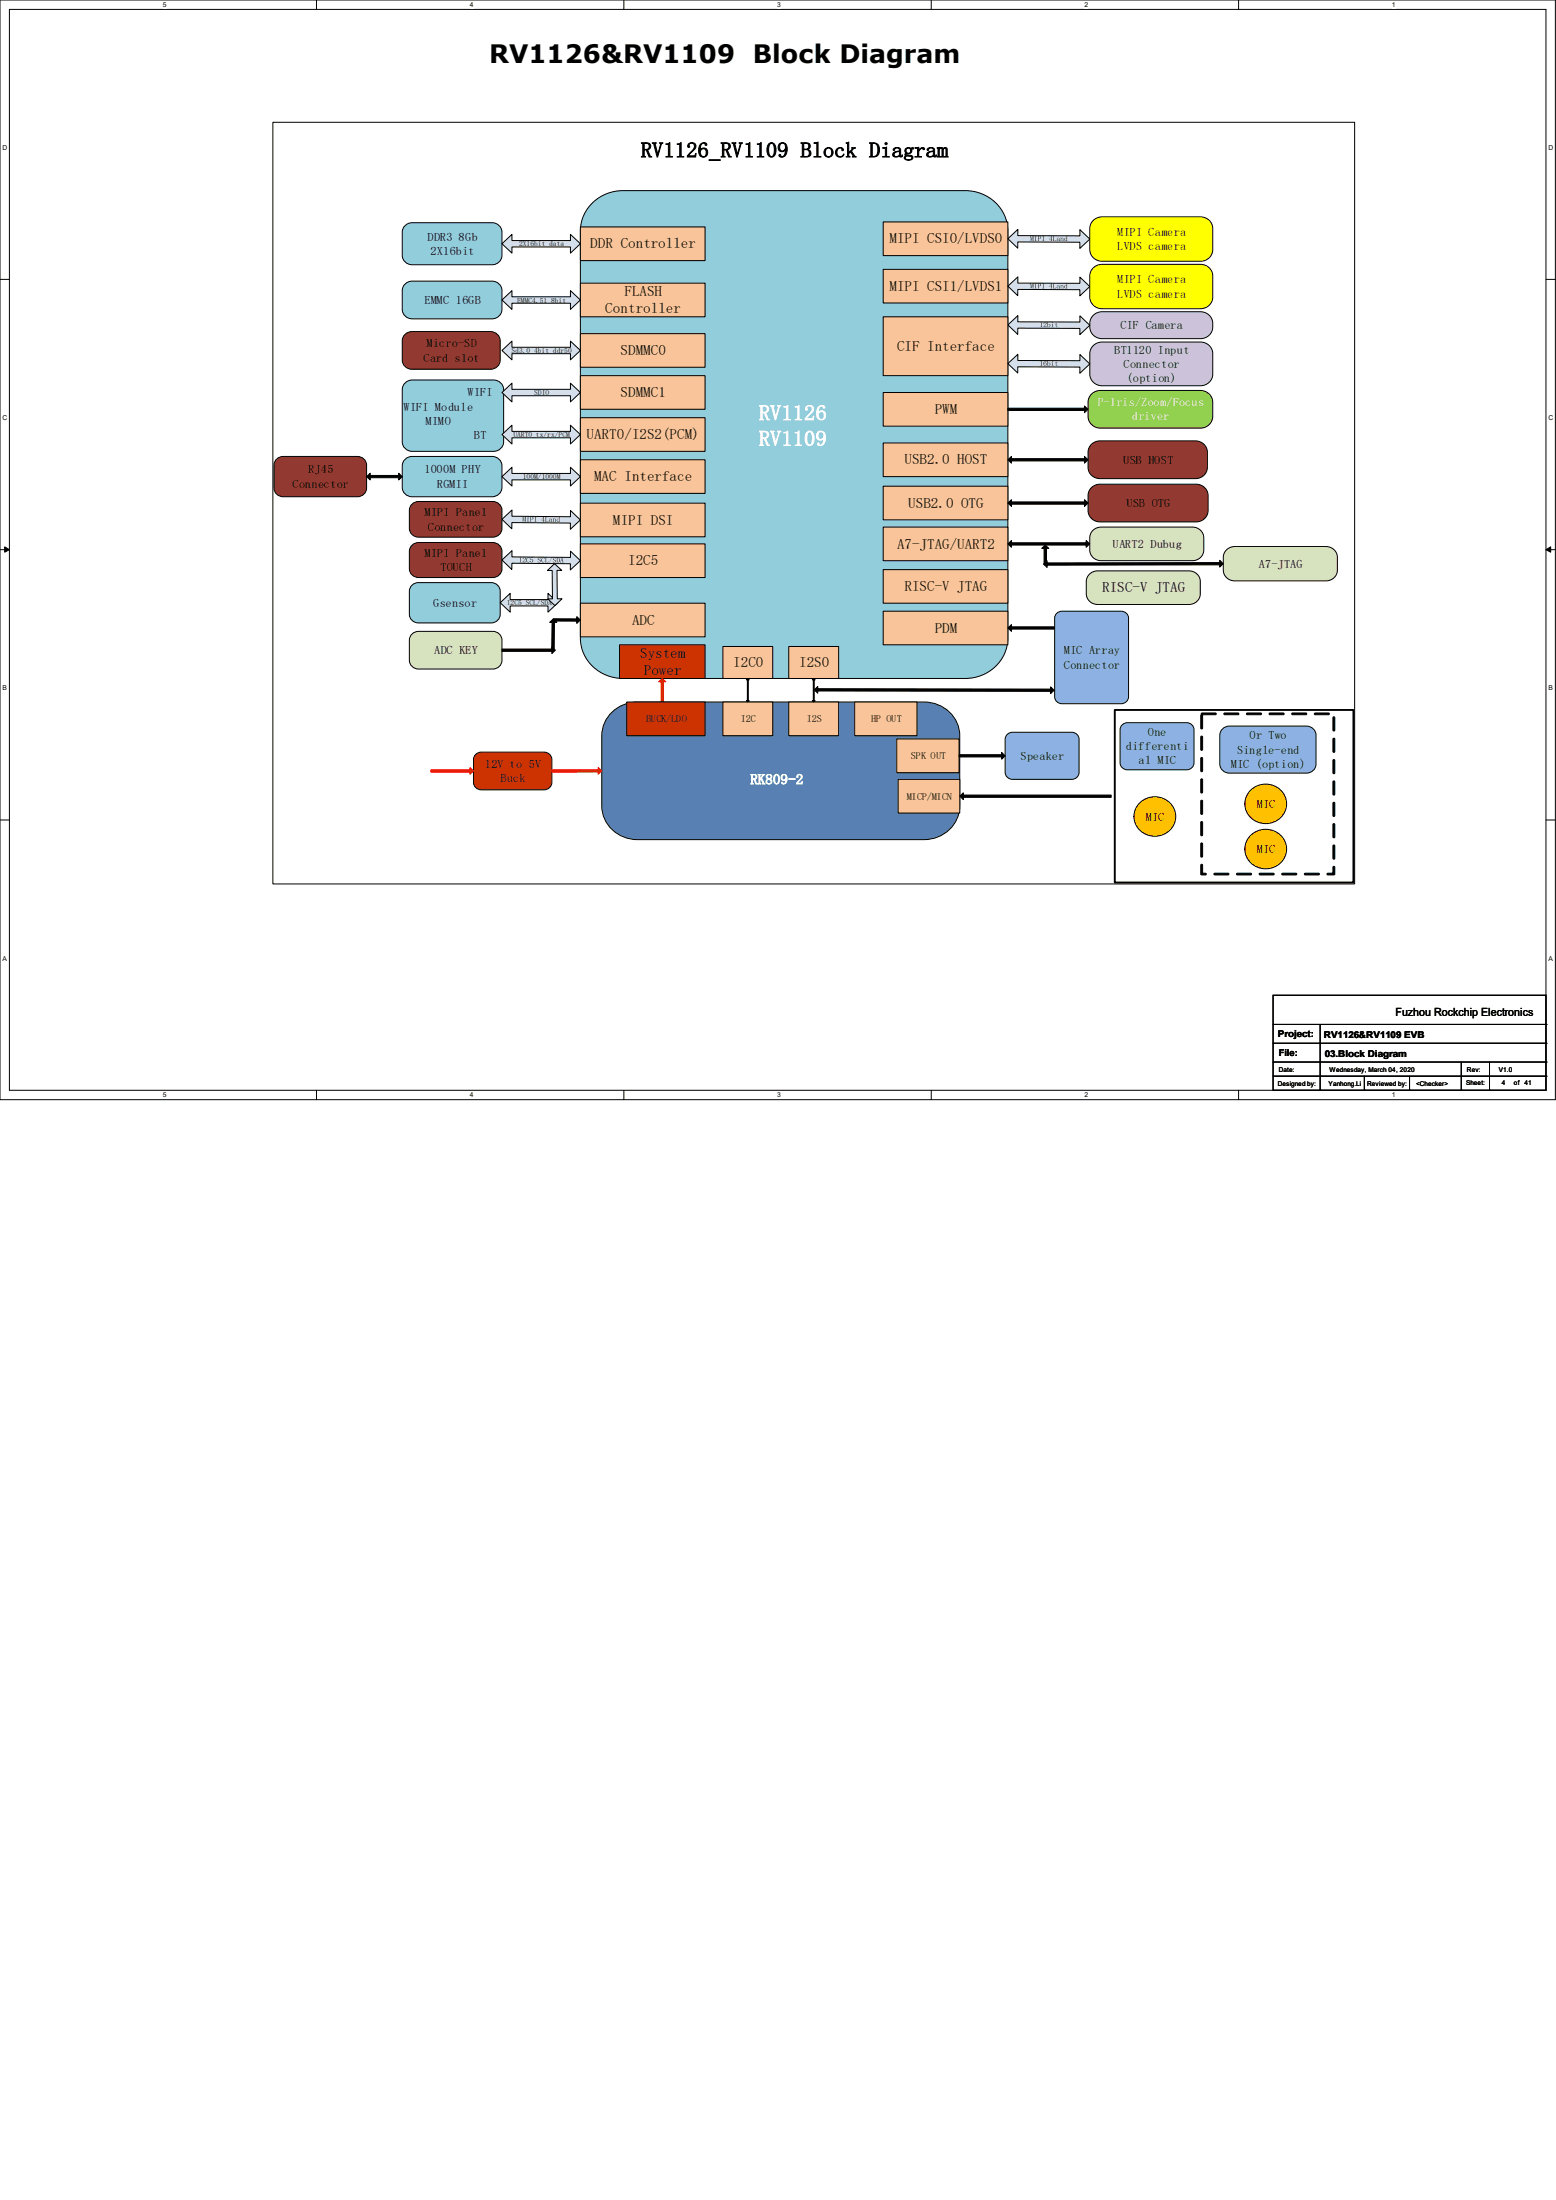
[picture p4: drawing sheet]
<svg xmlns="http://www.w3.org/2000/svg" width="210mm" height="297mm" viewBox="0 0 210 297" stroke-linecap="round" stroke-linejoin="round" font-family="sans-serif">
<path d="M0 0h209.9v148.5h-209.9zM1.3 1.3h207.4v145.9h-207.4z" fill="none" stroke="#000" stroke-width=".13"/>
<g fill="#fff">
<path d="M22 .1h.5v1h-.5z"/>
<path d="M22 147.3h.5v1h-.5z"/>
</g>
<path d="M42.7 0v1.3M42.7 147.2v1.3" fill="none" stroke="#000" stroke-width=".13"/>
<g fill="#fff">
<path d="M63.4 .1h.5v1h-.5z"/>
<path d="M63.4 147.3h.5v1h-.5z"/>
</g>
<path d="M84.2 0v1.3M84.2 147.2v1.3" fill="none" stroke="#000" stroke-width=".13"/>
<g fill="#fff">
<path d="M104.9 .1h.5v1h-.5z"/>
<path d="M104.9 147.3h.5v1h-.5z"/>
</g>
<path d="M125.7 0v1.3M125.7 147.2v1.3" fill="none" stroke="#000" stroke-width=".13"/>
<g fill="#fff">
<path d="M146.4 .1h.5v1h-.5z"/>
<path d="M146.4 147.3h.5v1h-.5z"/>
</g>
<path d="M167.2 0v1.3M167.2 147.2v1.3" fill="none" stroke="#000" stroke-width=".13"/>
<g fill="#fff">
<path d="M187.9 .1h.5v1h-.5z"/>
<path d="M187.9 147.3h.5v1h-.5z"/>
<path d="M.3 19.5h.7v1h-.7z"/>
<path d="M209 19.5h.6v1h-.6z"/>
<path d="M.3 55.9h.7v1h-.7z"/>
<path d="M209 55.9h.6v1h-.6z"/>
</g>
<path d="M0 37.7h1.3M208.7 37.7h1.2" fill="none" stroke="#000" stroke-width=".13"/>
<g fill="#fff">
<path d="M.3 92.4h.6v1h-.6z"/>
<path d="M209 92.4h.6v1h-.6z"/>
</g>
<path d="M0 74.2h1.3M208.7 74.2h1.2" fill="none" stroke="#000" stroke-width=".13"/>
<path d="M.6 73.8l.7 .4-.7 .3zM208.7 74.2l.6-.4v.7z" fill="#000" stroke="#000" stroke-width=".13"/>
<g fill="#fff">
<path d="M.3 128.9h.6v1h-.6z"/>
<path d="M209 128.9h.5v1h-.5z"/>
</g>
<path d="M0 110.7h1.3M208.7 110.7h1.2" fill="none" stroke="#000" stroke-width=".13"/>
<path d="M36.9 16.6h145.9v102.7h-145.9z" fill="#fff"/>
<path d="M36.8 16.5h146v102.8h-146z" fill="none" stroke="#000" stroke-width=".13"/>
<path d="M80 27.3a5.9 5.9 0 0 1 4.1-1.6h46.2a5.6 5.6 0 0 1 5.7 5.5v54.9a5.6 5.6 0 0 1-5.7 5.5h-46.2a5.6 5.6 0 0 1-5.8-5.5v-54.9a5.3 5.3 0 0 1 1.7-3.9z" fill-rule="evenodd" fill="#92cddc"/>
<path d="M80 27.3a5.9 5.9 0 0 1 4.1-1.6h46.2a5.6 5.6 0 0 1 5.7 5.5v54.9a5.6 5.6 0 0 1-5.7 5.5h-46.2a5.6 5.6 0 0 1-5.8-5.5v-54.9a5.3 5.3 0 0 1 1.7-3.9z" fill="none" stroke="#000" stroke-width=".13"/>
<path d="M78.3 30.6h16.9v4.6h-16.9z" fill-rule="evenodd" fill="#f9c499"/>
<path d="M78.3 30.6h16.9v4.6h-16.9z" fill="none" stroke="#000" stroke-width=".13"/>
<path d="M78.3 38.2h16.9v4.6h-16.9z" fill-rule="evenodd" fill="#f9c499"/>
<path d="M78.3 38.2h16.9v4.6h-16.9z" fill="none" stroke="#000" stroke-width=".13"/>
<path d="M78.3 45h16.9v4.6h-16.9z" fill-rule="evenodd" fill="#f9c499"/>
<path d="M78.3 45h16.9v4.6h-16.9z" fill="none" stroke="#000" stroke-width=".13"/>
<path d="M54.5 45.3l.7-.5h.4h10.6a1.29 1.29 0 0 1 1.3 1.2v2.6a1.28 1.28 0 0 1-1.3 1.3h-10.6a1.29 1.29 0 0 1-1.3-1.3v-2.6z" fill-rule="evenodd" fill="#923931"/>
<path d="M54.5 45.3l.7-.5h.4h10.6a1.29 1.29 0 0 1 1.3 1.2v2.6a1.28 1.28 0 0 1-1.3 1.3h-10.6a1.29 1.29 0 0 1-1.3-1.3v-2.6z" fill="none" stroke="#000" stroke-width=".13"/>
<path d="M78.3 50.7h16.9v4.6h-16.9z" fill-rule="evenodd" fill="#f9c499"/>
<path d="M78.3 50.7h16.9v4.6h-16.9z" fill="none" stroke="#000" stroke-width=".13"/>
<path d="M54.6 51.8l.6-.4 .5-.1h10.9a1.34 1.34 0 0 1 1.4 1.3v7a1.32 1.32 0 0 1-1.4 1.3h-10.9a1.34 1.34 0 0 1-1.4-1.3v-7z" fill-rule="evenodd" fill="#92cddc"/>
<path d="M54.6 51.8l.6-.4 .5-.1h10.9a1.34 1.34 0 0 1 1.4 1.3v7a1.32 1.32 0 0 1-1.4 1.3h-10.9a1.34 1.34 0 0 1-1.4-1.3v-7z" fill="none" stroke="#000" stroke-width=".13"/>
<path d="M147.2 60.1l.3-.3 .5-.2 .5-.1h12.8a1.58 1.58 0 0 1 1.7 1.5v2.1a1.55 1.55 0 0 1-1.7 1.5h-12.8a1.58 1.58 0 0 1-1.6-1.5v-2.1v-.4z" fill-rule="evenodd" fill="#923931"/>
<path d="M147.2 60.1l.3-.3 .5-.2 .5-.1h12.8a1.58 1.58 0 0 1 1.7 1.5v2.1a1.55 1.55 0 0 1-1.7 1.5h-12.8a1.58 1.58 0 0 1-1.6-1.5v-2.1v-.4z" fill="none" stroke="#000" stroke-width=".13"/>
<path d="M83.6 87.1h11.6v4.5h-11.6z" fill-rule="evenodd" fill="#c30"/>
<path d="M83.6 87.1h11.6v4.5h-11.6z" fill="none" stroke="#000" stroke-width=".13"/>
<path d="M64.1 102l.5-.4 .4-.1h8.4a1.04 1.04 0 0 1 1.1 1v3.1a1.03 1.03 0 0 1-1.1 1h-8.4a1.04 1.04 0 0 1-1.1-1v-3.1z" fill-rule="evenodd" fill="#c30"/>
<path d="M64.1 102l.5-.4 .4-.1h8.4a1.04 1.04 0 0 1 1.1 1v3.1a1.03 1.03 0 0 1-1.1 1h-8.4a1.04 1.04 0 0 1-1.1-1v-3.1z" fill="none" stroke="#000" stroke-width=".13"/>
<path d="M58.2 103.9h5.2v-.3l.5 .5-.5 .4v-.3h-5.2z" fill-rule="evenodd" fill="#c30"/>
<path d="M58.2 103.9h5.2v-.3l.5 .5-.5 .4v-.3h-5.2z" fill="none" stroke="#f00" stroke-width=".13"/>
<path d="M88.9 92l.5-.4 .5 .4h-.3v2.8h-.4v-2.8z" fill-rule="evenodd" fill="#c30"/>
<path d="M88.9 92l.5-.4 .5 .4h-.3v2.8h-.4v-2.8z" fill="none" stroke="#f00" stroke-width=".13"/>
<path d="M82.4 96.4a4.9 4.9 0 0 1 3.6-1.6h38.7a4.7 4.7 0 0 1 4.8 4.5v9.5a4.7 4.7 0 0 1-4.8 4.6h-38.7a4.7 4.7 0 0 1-4.8-4.6v-9.5a4.4 4.4 0 0 1 1.2-2.9z" fill-rule="evenodd" fill="#5880b3"/>
<path d="M82.4 96.4a4.9 4.9 0 0 1 3.6-1.6h38.7a4.7 4.7 0 0 1 4.8 4.5v9.5a4.7 4.7 0 0 1-4.8 4.6h-38.7a4.7 4.7 0 0 1-4.8-4.6v-9.5a4.4 4.4 0 0 1 1.2-2.9z" fill="none" stroke="#000" stroke-width=".13"/>
<path d="M106.5 87.3h6.7v4.3h-6.7z" fill-rule="evenodd" fill="#f9c499"/>
<path d="M106.5 87.3h6.7v4.3h-6.7z" fill="none" stroke="#000" stroke-width=".13"/>
<path d="M97.6 87.3h6.7v4.3h-6.7z" fill-rule="evenodd" fill="#f9c499"/>
<path d="M97.6 87.3h6.7v4.3h-6.7z" fill="none" stroke="#000" stroke-width=".13"/>
<path d="M97.6 94.8h6.7v4.5h-6.7z" fill-rule="evenodd" fill="#f9c499"/>
<path d="M97.6 94.8h6.7v4.5h-6.7z" fill="none" stroke="#000" stroke-width=".13"/>
<path d="M84.6 94.8h10.6v4.5h-10.6z" fill-rule="evenodd" fill="#c30"/>
<path d="M84.6 94.8h10.6v4.5h-10.6z" fill="none" stroke="#000" stroke-width=".13"/>
<path d="M106.5 94.8h6.7v4.5h-6.7z" fill-rule="evenodd" fill="#f9c499"/>
<path d="M106.5 94.8h6.7v4.5h-6.7z" fill="none" stroke="#000" stroke-width=".13"/>
<path d="M115.4 94.8h8.4v4.5h-8.4z" fill-rule="evenodd" fill="#f9c499"/>
<path d="M115.4 94.8h8.4v4.5h-8.4z" fill="none" stroke="#000" stroke-width=".13"/>
<path d="M121.2 105.2h8.3v4.6h-8.3z" fill-rule="evenodd" fill="#f9c499"/>
<path d="M121.2 105.2h8.3v4.6h-8.3z" fill="none" stroke="#000" stroke-width=".13"/>
<path d="M121 99.8h8.4v4.5h-8.4z" fill-rule="evenodd" fill="#f9c499"/>
<path d="M121 99.8h8.4v4.5h-8.4z" fill="none" stroke="#000" stroke-width=".13"/>
<path d="M74.5 103.9h6.2v-.3l.5 .5-.5 .4v-.3h-6.2z" fill-rule="evenodd" fill="#c30"/>
<path d="M74.5 103.9h6.2v-.3l.5 .5-.5 .4v-.3h-6.2z" fill="none" stroke="#f00" stroke-width=".13"/>
<path d="M129.5 107.5l.5-.5v.3h20v.3h-20v.3z" fill-rule="evenodd" fill="#000"/>
<path d="M129.5 107.5l.5-.5v.3h20v.3h-20v.3z" fill="none" stroke="#000" stroke-width=".13"/>
<path d="M168.6 106.9a2.82 2.82 0 0 1 3.4-.8 2.82 2.82 0 0 1 1.6 3 2.82 2.82 0 0 1-3.3 2 2.82 2.82 0 0 1-2.2-3.2l.2-.5z" fill-rule="evenodd" fill="#ffc000"/>
<path d="M168.6 106.9a2.82 2.82 0 0 1 3.4-.8 2.82 2.82 0 0 1 1.6 3 2.82 2.82 0 0 1-3.3 2 2.82 2.82 0 0 1-2.2-3.2l.2-.5z" fill="none" stroke="#000" stroke-width=".13"/>
<path d="M168.6 113a2.82 2.82 0 0 1 3.4-.8 2.82 2.82 0 0 1 1.6 3 2.82 2.82 0 0 1-3.3 2 2.82 2.82 0 0 1-2.2-3.2l.2-.5z" fill-rule="evenodd" fill="#ffc000"/>
<path d="M168.6 113a2.82 2.82 0 0 1 3.4-.8 2.82 2.82 0 0 1 1.6 3 2.82 2.82 0 0 1-3.3 2 2.82 2.82 0 0 1-2.2-3.2l.2-.5z" fill="none" stroke="#000" stroke-width=".13"/>
<path d="M164.9 98.5l.6-.4 .4-.1h10.4a1.27 1.27 0 0 1 1.3 1.3v3.9a1.25 1.25 0 0 1-1.3 1.2h-10.4a1.28 1.28 0 0 1-1.3-1.2v-3.9z" fill-rule="evenodd" fill="#8db1e2"/>
<path d="M164.9 98.5l.6-.4 .4-.1h10.4a1.27 1.27 0 0 1 1.3 1.3v3.9a1.25 1.25 0 0 1-1.3 1.2h-10.4a1.28 1.28 0 0 1-1.3-1.2v-3.9z" fill="none" stroke="#000" stroke-width=".13"/>
<path d="M153.7 108.6a2.82 2.82 0 0 1 3.3-.8 2.82 2.82 0 0 1 1.6 3 2.82 2.82 0 0 1-3.3 2 2.82 2.82 0 0 1-2.2-3.2l.2-.5z" fill-rule="evenodd" fill="#ffc000"/>
<path d="M153.7 108.6a2.82 2.82 0 0 1 3.3-.8 2.82 2.82 0 0 1 1.6 3 2.82 2.82 0 0 1-3.3 2 2.82 2.82 0 0 1-2.2-3.2l.2-.5z" fill="none" stroke="#000" stroke-width=".13"/>
<path d="M151.5 97.8l.3-.2h.4h8a.97 .97 0 0 1 1 .9v4.5a.97 .97 0 0 1-1 .9h-8a.98 .98 0 0 1-1-.9v-4.5l.1-.4z" fill-rule="evenodd" fill="#8db1e2"/>
<path d="M151.5 97.8l.3-.2h.4h8a.97 .97 0 0 1 1 .9v4.5a.97 .97 0 0 1-1 .9h-8a.98 .98 0 0 1-1-.9v-4.5l.1-.4z" fill="none" stroke="#000" stroke-width=".13"/>
<path d="M162.1 96.5l.2 .1v1.7l-.1 .1-.1-.1zM162.1 99.4l.2 .1v1.7l-.1 .1-.1-.1zM162.1 102.3l.2 .1v1.7l-.1 .1-.1-.1zM162.1 105.2l.2 .1v1.6l-.1 .2-.1-.2zM162.1 108.1l.2 .1v1.6l-.1 .2-.1-.2zM162.1 110.9l.2 .1v1.7l-.1 .1-.1-.1zM162.1 113.8l.2 .1v1.7l-.1 .1-.1-.1zM162.1 116.7l.2 .1v1.2l-.1-.1h.5h.1v.2h-.7zM163.9 117.9h1.8l.2 .1-.2 .1h-1.7h-.1zM166.9 117.9h1.9l.1 .1-.1 .1h-1.8h-.1zM170 117.9h1.9l.1 .1-.1 .1h-1.8h-.1zM173 117.9h1.9l.1 .1-.1 .1h-1.8h-.1zM176.1 117.9h1.9l.1 .1-.1 .1h-1.8h-.1zM179.9 117l.3 .1-.1 1h-1v-.2h.1h.8l-.1 .1zM179.9 114.1l.3 .1v1.7l-.2 .1-.1-.1zM179.9 111.2l.3 .1v1.7l-.2 .1-.1-.1zM179.9 108.3l.3 .1v1.7l-.2 .1-.1-.1zM179.9 105.5h.3v1.7l-.2 .1-.1-.1zM179.9 102.6l.3 .1v1.6l-.2 .2-.1-.2zM179.9 99.7l.3 .1v1.7l-.2 .1-.1-.1zM179.9 96.8l.3 .1v1.7l-.2 .1-.1-.1zM177.4 96.3h1.9l.1 .1-.1 .1h-1.8h-.1zM174.4 96.3h1.8l.2 .1-.2 .1h-1.7h-.1zM171.3 96.3h1.9l.1 .1-.1 .1h-1.8h-.1zM168.3 96.3h1.8l.2 .1-.2 .1h-1.7h-.1zM165.2 96.3h1.9l.1 .1-.1 .1h-1.8h-.1zM162.2 96.3h1.8l.2 .1-.2 .1h-1.7h-.1z" fill="#000" stroke="#000" stroke-width=".13"/>
<path d="M150.5 95.8h32.2v23.3h-32.2z" fill="none" stroke="#000" stroke-width=".25"/>
<path d="M136 99.1l.3-.2h.4h8a.97 .97 0 0 1 .9 .9v4.5a.97 .97 0 0 1-.9 .9h-8a.98 .98 0 0 1-1-.9v-4.5v-.4z" fill-rule="evenodd" fill="#8db1e2"/>
<path d="M100.7 91.8l.2-.2 .2 .2h-.1v2.8h.1l-.2 .2-.2-.2h.2v-2.8zM109.6 91.8l.2-.2 .2 .2h-.1v2.8h.1l-.2 .2-.2-.2h.2v-2.8zM136 99.1l.3-.2h.4h8a.97 .97 0 0 1 .9 .9v4.5a.97 .97 0 0 1-.9 .9h-8a.98 .98 0 0 1-1-.9v-4.5v-.4zM129.4 101.9h5.8v-.3l.5 .4-.5 .5v-.3h-5.8z" fill="none" stroke="#000" stroke-width=".13"/>
<g fill="#000">
<path d="M100.7 91.8l.2-.2 .2 .2h-.1v2.8h.1l-.2 .2-.2-.2h.2v-2.8z" fill-rule="evenodd"/>
<path d="M109.6 91.8l.2-.2 .2 .2h-.1v2.8h.1l-.2 .2-.2-.2h.2v-2.8z" fill-rule="evenodd"/>
<path d="M129.4 101.9h5.8v-.3l.5 .4-.5 .5v-.3h-5.8z" fill-rule="evenodd"/>
</g>
<path d="M119.2 82.5h16.8v4.6h-16.8z" fill-rule="evenodd" fill="#f9c499"/>
<path d="M119.2 82.5h16.8v4.6h-16.8zM136 84.8l.5-.5v.3h5.8v.3h-5.8v.3z" fill="none" stroke="#000" stroke-width=".13"/>
<path d="M136 84.8l.5-.5v.3h5.8v.3h-5.8v.3z" fill-rule="evenodd" fill="#000"/>
<path d="M119.2 30h16.8v4.5h-16.8z" fill-rule="evenodd" fill="#f9c499"/>
<path d="M119.2 30h16.8v4.5h-16.8z" fill="none" stroke="#000" stroke-width=".13"/>
<path d="M147.6 29.7l.7-.4h.5h13.2a1.62 1.62 0 0 1 1.7 1.5v2.9a1.62 1.62 0 0 1-1.7 1.6h-13.2a1.61 1.61 0 0 1-1.7-1.6v-2.9l.1-.4z" fill-rule="evenodd" fill="#ff0"/>
<path d="M147.6 29.7l.7-.4h.5h13.2a1.62 1.62 0 0 1 1.7 1.5v2.9a1.62 1.62 0 0 1-1.7 1.6h-13.2a1.61 1.61 0 0 1-1.7-1.6v-2.9l.1-.4z" fill="none" stroke="#000" stroke-width=".13"/>
<path d="M119.2 36.4h16.8v4.5h-16.8z" fill-rule="evenodd" fill="#f9c499"/>
<path d="M119.2 36.4h16.8v4.5h-16.8z" fill="none" stroke="#000" stroke-width=".13"/>
<path d="M147.6 36.1l.7-.4h.5h13.2a1.62 1.62 0 0 1 1.7 1.5v2.9a1.62 1.62 0 0 1-1.7 1.6h-13.2a1.61 1.61 0 0 1-1.7-1.6v-2.9l.1-.4z" fill-rule="evenodd" fill="#ff0"/>
<path d="M147.6 36.1l.7-.4h.5h13.2a1.62 1.62 0 0 1 1.7 1.5v2.9a1.62 1.62 0 0 1-1.7 1.6h-13.2a1.61 1.61 0 0 1-1.7-1.6v-2.9l.1-.4z" fill="none" stroke="#000" stroke-width=".13"/>
<path d="M147.6 42.5l.7-.4h.5h13.2a1.69 1.69 0 0 1 1.7 2.1 1.62 1.62 0 0 1-1.7 1.5h-13.2a1.69 1.69 0 0 1-1.7-2l.1-.5z" fill-rule="evenodd" fill="#ccc2d9"/>
<path d="M147.6 42.5l.7-.4h.5h13.2a1.69 1.69 0 0 1 1.7 2.1 1.62 1.62 0 0 1-1.7 1.5h-13.2a1.69 1.69 0 0 1-1.7-2l.1-.5z" fill="none" stroke="#000" stroke-width=".13"/>
<path d="M119.2 71.2h16.8v4.5h-16.8z" fill-rule="evenodd" fill="#f9c499"/>
<path d="M119.2 71.2h16.8v4.5h-16.8z" fill="none" stroke="#000" stroke-width=".13"/>
<path d="M147.3 53.2l.8-.4 .4-.1h13.5a1.64 1.64 0 0 1 1.7 1.6v1.9a1.64 1.64 0 0 1-1.7 1.6h-13.5a1.64 1.64 0 0 1-1.6-1.6v-2.3z" fill-rule="evenodd" fill="#92d050"/>
<path d="M147.3 53.2l.8-.4 .4-.1h13.5a1.64 1.64 0 0 1 1.7 1.6v1.9a1.64 1.64 0 0 1-1.7 1.6h-13.5a1.64 1.64 0 0 1-1.6-1.6v-2.3z" fill="none" stroke="#000" stroke-width=".13"/>
<path d="M147.4 71.8l.3-.4 .4-.2h.5h12.3a1.5 1.5 0 0 1 1.6 1.4v1.6a1.48 1.48 0 0 1-1.6 1.5h-12.3a1.5 1.5 0 0 1-1.5-1.5v-1.6l.1-.5z" fill-rule="evenodd" fill="#d7e3bf"/>
<path d="M147.4 71.8l.3-.4 .4-.2h.5h12.3a1.5 1.5 0 0 1 1.6 1.4v1.6a1.48 1.48 0 0 1-1.6 1.5h-12.3a1.5 1.5 0 0 1-1.5-1.5v-1.6l.1-.5z" fill="none" stroke="#000" stroke-width=".13"/>
<path d="M119.2 53h16.8v4.5h-16.8z" fill-rule="evenodd" fill="#f9c499"/>
<path d="M119.2 53h16.8v4.5h-16.8zM136 55.1h10.4v-.3l.5 .5-.5 .4v-.3h-10.4z" fill="none" stroke="#000" stroke-width=".13"/>
<path d="M136 55.1h10.4v-.3l.5 .5-.5 .4v-.3h-10.4z" fill-rule="evenodd" fill="#000"/>
<path d="M54.6 30.6l.6-.5h.4h10.8a1.32 1.32 0 0 1 1.4 1.2v3.2a1.3 1.3 0 0 1-1.4 1.2h-10.8a1.32 1.32 0 0 1-1.3-1.2v-3.2z" fill-rule="evenodd" fill="#92cddc"/>
<path d="M54.6 30.6l.6-.5h.4h10.8a1.32 1.32 0 0 1 1.4 1.2v3.2a1.3 1.3 0 0 1-1.4 1.2h-10.8a1.32 1.32 0 0 1-1.3-1.2v-3.2z" fill="none" stroke="#000" stroke-width=".13"/>
<path d="M67.8 32.9l1.3-1.3v.9h7.9v-.9l1.3 1.3-1.3 1.3v-.9h-7.9v.9z" fill-rule="evenodd" fill="#d5dfeb"/>
<path d="M67.8 32.9l1.3-1.3v.9h7.9v-.9l1.3 1.3-1.3 1.3v-.9h-7.9v.9z" fill="none" stroke="#000" stroke-width=".13"/>
<path d="M54.6 38.5l.6-.5h.4h10.8a1.32 1.32 0 0 1 1.4 1.2v2.6a1.3 1.3 0 0 1-1.4 1.2h-10.8a1.32 1.32 0 0 1-1.3-1.2v-2.6z" fill-rule="evenodd" fill="#92cddc"/>
<path d="M54.6 38.5l.6-.5h.4h10.8a1.32 1.32 0 0 1 1.4 1.2v2.6a1.3 1.3 0 0 1-1.4 1.2h-10.8a1.32 1.32 0 0 1-1.3-1.2v-2.6z" fill="none" stroke="#000" stroke-width=".13"/>
<path d="M67.8 40.5l1.3-1.3v.9h7.9v-.9l1.3 1.3-1.3 1.3v-.9h-7.9v.9z" fill-rule="evenodd" fill="#d5dfeb"/>
<path d="M67.8 40.5l1.3-1.3v.9h7.9v-.9l1.3 1.3-1.3 1.3v-.9h-7.9v.9z" fill="none" stroke="#000" stroke-width=".13"/>
<path d="M67.8 47.3l1.3-1.2v.8h7.9v-.8l1.3 1.2-1.3 1.3v-.9h-7.9v.9z" fill-rule="evenodd" fill="#d5dfeb"/>
<path d="M67.8 47.3l1.3-1.2v.8h7.9v-.8l1.3 1.2-1.3 1.3v-.9h-7.9v.9z" fill="none" stroke="#000" stroke-width=".13"/>
<path d="M67.8 53l1.3-1.3v.9h7.9v-.9l1.3 1.3-1.3 1.3v-.9h-7.9v.9z" fill-rule="evenodd" fill="#d5dfeb"/>
<path d="M67.8 53l1.3-1.3v.9h7.9v-.9l1.3 1.3-1.3 1.3v-.9h-7.9v.9z" fill="none" stroke="#000" stroke-width=".13"/>
<path d="M78.3 56.4h16.9v4.5h-16.9z" fill-rule="evenodd" fill="#f9c499"/>
<path d="M78.3 56.4h16.9v4.5h-16.9z" fill="none" stroke="#000" stroke-width=".13"/>
<path d="M67.8 58.7l1.3-1.3v.8h7.9v-.8l1.3 1.3-1.3 1.2v-.8h-7.9v.8z" fill-rule="evenodd" fill="#d5dfeb"/>
<path d="M67.8 58.7l1.3-1.3v.8h7.9v-.8l1.3 1.3-1.3 1.2v-.8h-7.9v.8z" fill="none" stroke="#000" stroke-width=".13"/>
<path d="M78.3 62.1h16.9v4.5h-16.9z" fill-rule="evenodd" fill="#f9c499"/>
<path d="M78.3 62.1h16.9v4.5h-16.9z" fill="none" stroke="#000" stroke-width=".13"/>
<path d="M54.6 62.1l.6-.4 .4-.1h10.8a1.32 1.32 0 0 1 1.4 1.3v2.9a1.3 1.3 0 0 1-1.4 1.3h-10.8a1.31 1.31 0 0 1-1.3-1.3v-2.9z" fill-rule="evenodd" fill="#92cddc"/>
<path d="M54.6 62.1l.6-.4 .4-.1h10.8a1.32 1.32 0 0 1 1.4 1.3v2.9a1.3 1.3 0 0 1-1.4 1.3h-10.8a1.31 1.31 0 0 1-1.3-1.3v-2.9z" fill="none" stroke="#000" stroke-width=".13"/>
<path d="M67.8 64.3l1.3-1.2v.8h7.9v-.8l1.3 1.2-1.3 1.3v-.8h-7.9v.8z" fill-rule="evenodd" fill="#d5dfeb"/>
<path d="M67.8 64.3l1.3-1.2v.8h7.9v-.8l1.3 1.2-1.3 1.3v-.8h-7.9v.8z" fill="none" stroke="#000" stroke-width=".13"/>
<path d="M37.2 62.1l.6-.4 .4-.1h10a1.22 1.22 0 0 1 1.3 1.2v3.1a1.2 1.2 0 0 1-1.3 1.2h-10a1.22 1.22 0 0 1-1.2-1.2v-3.1z" fill-rule="evenodd" fill="#923931"/>
<path d="M37.2 62.1l.6-.4 .4-.1h10a1.22 1.22 0 0 1 1.3 1.2v3.1a1.2 1.2 0 0 1-1.3 1.2h-10a1.22 1.22 0 0 1-1.2-1.2v-3.1zM49.5 64.3l.5-.4v.3h3.8v-.3l.5 .4-.5 .5v-.3h-3.8v.3z" fill="none" stroke="#000" stroke-width=".13"/>
<path d="M49.5 64.3l.5-.4v.3h3.8v-.3l.5 .4-.5 .5v-.3h-3.8v.3z" fill-rule="evenodd" fill="#000"/>
<path d="M78.3 67.9h16.9v4.6h-16.9z" fill-rule="evenodd" fill="#f9c499"/>
<path d="M78.3 67.9h16.9v4.6h-16.9z" fill="none" stroke="#000" stroke-width=".13"/>
<path d="M78.3 73.4h16.9v4.6h-16.9z" fill-rule="evenodd" fill="#f9c499"/>
<path d="M78.3 73.4h16.9v4.6h-16.9z" fill="none" stroke="#000" stroke-width=".13"/>
<path d="M67.8 70.1l1.3-1.2v.8l7.9 .1v-.9l1.3 1.3-1.3 1.3v-.9h-7.9v.8z" fill-rule="evenodd" fill="#d5dfeb"/>
<path d="M67.8 70.1l1.3-1.2v.8l7.9 .1v-.9l1.3 1.3-1.3 1.3v-.9h-7.9v.8z" fill="none" stroke="#000" stroke-width=".13"/>
<g fill="#000">
<path d="M70.5 69.8h.1l.1 .5 .2-.5h.1v.6h-.2l.1-.5-.2 .5-.1-.5v.5h-.1zM71.1 69.8h.3h-.1v.6h.1h-.3h.1v-.6zM71.5 69.8h.3a.18 .18 0 0 1 .2 .1 .18 .18 0 0 1-.2 .2h-.1v.3h-.2zM71.7 69.8v.3h.1a.16 .16 0 0 0 .1-.2 .16 .16 0 0 0-.2-.1zM72.1 69.8h.3h-.1v.6h.1h-.3h.1l.1-.6z"/>
<path d="M73.4 69.8v.4h.1h-.1v.2h.1h-.3h.1v-.2h-.2zM73.3 69.9l-.2 .3h.2z"/>
<path d="M73.6 69.8h.2l-.1 .6h.2l.1-.1v.1h-.4zM74.1 70.1h.4v.3h-.1a.14 .14 0 0 1-.2 0 .14 .14 0 0 1 0-.2l.2-.1-.1-.1-.1 .1zM74.2 70.2a.11 .11 0 0 0 0 .2 .11 .11 0 0 0 .2 0v-.2zM74.6 70h.1v.1a.14 .14 0 0 1 .2-.1 .14 .14 0 0 1 .1 .2v.2h-.1v-.3v-.1l-.2 .1 .1 .3h-.2zM75.2 70.1a.17 .17 0 0 0 0 .2 .17 .17 0 0 0 .2 .1l.1-.3zM75.4 69.8h.1l.1 .6-.2 .1v-.1a.19 .19 0 0 1-.2-.1 .19 .19 0 0 1 0-.2 .19 .19 0 0 1 .3 0z"/>
</g>
<path d="M55.5 68.2l.6-.4 .4-.1h10a1.22 1.22 0 0 1 1.3 1.2v2.4a1.2 1.2 0 0 1-1.3 1.2h-10a1.22 1.22 0 0 1-1.2-1.2v-2.4z" fill-rule="evenodd" fill="#923931"/>
<path d="M55.5 68.2l.6-.4 .4-.1h10a1.22 1.22 0 0 1 1.3 1.2v2.4a1.2 1.2 0 0 1-1.3 1.2h-10a1.22 1.22 0 0 1-1.2-1.2v-2.4z" fill="none" stroke="#000" stroke-width=".13"/>
<path d="M67.8 75.6l1.3-1.3v.9l7.9 .1v-.9l1.3 1.3-1.3 1.2v-.8l-7.9-.1v.9z" fill-rule="evenodd" fill="#d5dfeb"/>
<path d="M67.8 75.6l1.3-1.3v.9l7.9 .1v-.9l1.3 1.3-1.3 1.2v-.8l-7.9-.1v.9z" fill="none" stroke="#000" stroke-width=".13"/>
<g fill="#000">
<path d="M70.1 75.3h.3h-.1v.6h.1h-.3h.1v-.6zM70.6 75.3a.19 .19 0 0 1 .3 0 .19 .19 0 0 1-.1 .3l-.2 .3 .3-.1v-.1v.2h-.3l.1-.2a.21 .21 0 0 0 .2-.2 .21 .21 0 0 0-.2-.2l-.1 .2zM71.1 75.4l.4-.1v.1l-.1-.1a.27 .27 0 0 0-.3 .3 .27 .27 0 0 0 .2 .3l.2-.2a.2 .2 0 0 1-.2 .2 .2 .2 0 0 1-.2-.2zM71.6 75.3h.4h-.3l-.1 .3a.19 .19 0 0 1 .3 0 .19 .19 0 0 1 0 .3 .19 .19 0 0 1-.3-.2v.1a.16 .16 0 0 0 .3 0 .16 .16 0 0 0-.1-.2 .16 .16 0 0 0-.2 0zM72 76l.5 .1zM74.5 75.2l-.4 .8z"/>
<path d="M72.6 75.3h.3v.1a.14 .14 0 0 0-.1-.1 .14 .14 0 0 0-.1 .2 .22 .22 0 0 1 .3 .3 .22 .22 0 0 1-.4 .1v-.2a.16 .16 0 0 0 .1 .2 .16 .16 0 0 0 .2-.1 .16 .16 0 0 0-.1-.2l-.2-.1zM73.2 75.4l.3-.1v.1l-.1-.1a.28 .28 0 0 0-.3 .3 .28 .28 0 0 0 .3 .3l.1-.2a.2 .2 0 0 1-.2 .2 .2 .2 0 0 1-.2-.1zM73.6 75.3h.2l-.1 .6h.2l.1-.1v.1h-.4z"/>
<path d="M74.7 75.3h.3v.2a.14 .14 0 0 0-.2-.2 .14 .14 0 0 0 0 .2 .22 .22 0 0 1 .2 .3 .22 .22 0 0 1-.4 .2v-.2a.16 .16 0 0 0 .2 .2 .16 .16 0 0 0 .1-.2 .16 .16 0 0 0-.1-.2l-.2-.1zM75.2 75.3v.6a.29 .29 0 0 0 .3-.3 .29 .29 0 0 0-.3-.3zM75.1 75.3a.33 .33 0 0 1 .5 .3 .33 .33 0 0 1-.5 .3zM75.8 75.3l.3 .7h-.2v-.3h-.2v.3h-.1zM75.8 75.4l-.1 .3h.2z"/>
</g>
<path d="M55.5 73.7l.6-.4 .4-.1h10a1.22 1.22 0 0 1 1.3 1.2v2.4a1.21 1.21 0 0 1-1.3 1.2h-10a1.22 1.22 0 0 1-1.2-1.2v-2.4z" fill-rule="evenodd" fill="#923931"/>
<path d="M55.5 73.7l.6-.4 .4-.1h10a1.22 1.22 0 0 1 1.3 1.2v2.4a1.21 1.21 0 0 1-1.3 1.2h-10a1.22 1.22 0 0 1-1.2-1.2v-2.4z" fill="none" stroke="#000" stroke-width=".13"/>
<path d="M55.5 79.1l.6-.4h.4h9.8a1.2 1.2 0 0 1 1.2 1.1v3.1a1.18 1.18 0 0 1-1.2 1.2h-9.8a1.2 1.2 0 0 1-1.2-1.2v-3.1z" fill-rule="evenodd" fill="#92cddc"/>
<path d="M55.5 79.1l.6-.4h.4h9.8a1.2 1.2 0 0 1 1.2 1.1v3.1a1.18 1.18 0 0 1-1.2 1.2h-9.8a1.2 1.2 0 0 1-1.2-1.2v-3.1z" fill="none" stroke="#000" stroke-width=".13"/>
<path d="M67.5 81.4l1.4-1.3v.8h5.1v-.8l1.3 1.3-1.3 1.2v-.8h-5.1v.8z" fill-rule="evenodd" fill="#d5dfeb"/>
<path d="M67.5 81.4l1.4-1.3v.8h5.1v-.8l1.3 1.3-1.3 1.2v-.8h-5.1v.8z" fill="none" stroke="#000" stroke-width=".13"/>
<path d="M73.9 77l.9-.9 1 .9h-.6v3.8h.7l-1 1-1-.9 .7-.1-.1-3.8z" fill-rule="evenodd" fill="#d5dfeb"/>
<path d="M73.9 77l.9-.9 1 .9h-.6v3.8h.7l-1 1-1-.9 .7-.1-.1-3.8z" fill="none" stroke="#000" stroke-width=".13"/>
<path d="M78.3 81.4h16.9v4.6h-16.9z" fill-rule="evenodd" fill="#f9c499"/>
<path d="M78.3 81.4h16.9v4.6h-16.9z" fill="none" stroke="#000" stroke-width=".13"/>
<path d="M55.5 85.7l.6-.4 .4-.1h10a1.22 1.22 0 0 1 1.3 1.2v2.7a1.2 1.2 0 0 1-1.3 1.2h-10a1.22 1.22 0 0 1-1.2-1.2v-2.7z" fill-rule="evenodd" fill="#d7e3bf"/>
<path d="M55.5 85.7l.6-.4 .4-.1h10a1.22 1.22 0 0 1 1.3 1.2v2.7a1.2 1.2 0 0 1-1.3 1.2h-10a1.22 1.22 0 0 1-1.2-1.2v-2.7zM67.8 87.6h6.7v-.3l.5 .5-.5 .4v-.3h-6.7zM74.2 84l.5-.4 .5 .4h-.4v3.9h-.3v-3.9zM74.7 83.5l3.2 .1v-.3l.4 .4-.4 .5v-.3l-3.2-.1z" fill="none" stroke="#000" stroke-width=".13"/>
<g fill="#000">
<path d="M74.2 84l.5-.4 .5 .4h-.4v3.9h-.3v-3.9z" fill-rule="evenodd"/>
<path d="M67.8 87.6h6.7v-.3l.5 .5-.5 .4v-.3h-6.7z" fill-rule="evenodd"/>
<path d="M74.7 83.5l3.2 .1v-.3l.4 .4-.4 .5v-.3l-3.2-.1z" fill-rule="evenodd"/>
</g>
<path d="M142.6 82.8l.4-.2 .3-.1h8a.97 .97 0 0 1 1 1v10.6a.98 .98 0 0 1-1 .9h-8a.98 .98 0 0 1-1-.9v-10.6l.1-.4z" fill-rule="evenodd" fill="#8db1e2"/>
<path d="M109.9 93.1l.5-.4v.3h31.4v-.3l.5 .5-.5 .4v-.3h-31.4v.3zM142.6 82.8l.4-.2 .3-.1h8a.97 .97 0 0 1 1 1v10.6a.98 .98 0 0 1-1 .9h-8a.98 .98 0 0 1-1-.9v-10.6l.1-.4z" fill="none" stroke="#000" stroke-width=".13"/>
<path d="M109.9 93.1l.5-.4v.3h31.4v-.3l.5 .5-.5 .4v-.3h-31.4v.3z" fill-rule="evenodd" fill="#000"/>
<path d="M136 32.2l1.4-1.2v.8h8.4v-.8l1.3 1.3-1.4 1.2v-.8h-8.3v.8z" fill-rule="evenodd" fill="#d5dfeb"/>
<path d="M136 32.2l1.4-1.2v.8h8.4v-.8l1.3 1.3-1.4 1.2v-.8h-8.3v.8z" fill="none" stroke="#000" stroke-width=".13"/>
<g fill="#000">
<path d="M139 31.9h.1l.2 .5 .1-.5h.1v.6h-.2l.1-.5-.1 .5-.2-.5 .1 .5h-.2zM139.6 31.9h.4h-.2v.6h.1h-.3h.2v-.6zM140.1 31.9h.2a.18 .18 0 0 1 .2 .2 .18 .18 0 0 1-.2 .1h-.1l.1 .3h-.2zM140.2 31.9v.3h.1a.16 .16 0 0 0 .1-.2 .16 .16 0 0 0-.2-.1zM140.6 31.9h.4h-.2v.6h.2h-.4h.2v-.6z"/>
<path d="M141.9 31.9v.4h.1h-.1v.2h.1h-.2h.1v-.2h-.3zM141.9 32l-.3 .3h.3z"/>
<path d="M142.1 31.9h.2l-.1 .6h.2l.1-.1v.1h-.4zM142.7 32.2h.3v.3h.1h-.2a.14 .14 0 0 1-.2 0 .14 .14 0 0 1 0-.2h.2a.12 .12 0 0 0-.1-.2 .12 .12 0 0 0-.1 .1zM142.7 32.3v.2h.2v-.2zM143.1 32.1h.1v.1a.15 .15 0 0 1 .2-.1 .15 .15 0 0 1 .1 .1l.1 .3h-.2l.1-.3-.1-.1-.2 .1 .1 .3h-.2zM143.8 32.2a.18 .18 0 0 0-.1 .2 .18 .18 0 0 0 .2 .1l.1-.3zM143.9 31.9h.1l.1 .6h-.1a.19 .19 0 0 1-.3-.1 .19 .19 0 0 1 0-.2 .19 .19 0 0 1 .3 0z"/>
</g>
<path d="M136 38.6l1.4-1.2v.8h8.4v-.8l1.3 1.3-1.4 1.2v-.8h-8.3v.8z" fill-rule="evenodd" fill="#d5dfeb"/>
<path d="M136 38.6l1.4-1.2v.8h8.4v-.8l1.3 1.3-1.4 1.2v-.8h-8.3v.8z" fill="none" stroke="#000" stroke-width=".13"/>
<g fill="#000">
<path d="M139 38.3h.1l.2 .5 .1-.5h.1v.6h-.2l.1-.5-.1 .5-.2-.5 .1 .5h-.2zM139.6 38.3h.4h-.2v.6h.1h-.3h.2v-.6zM140.1 38.3h.2a.18 .18 0 0 1 .2 .2 .18 .18 0 0 1-.2 .1h-.1l.1 .3h-.2zM140.2 38.3v.3h.1a.16 .16 0 0 0 .1-.2 .16 .16 0 0 0-.2-.1zM140.6 38.3h.4h-.2v.6h.2h-.4h.2v-.6z"/>
<path d="M141.9 38.3v.4h.1h-.1v.2h.1h-.2h.1v-.2h-.3zM141.9 38.4l-.3 .3h.3z"/>
<path d="M142.1 38.3h.2l-.1 .6h.2l.1-.1v.1h-.4zM142.7 38.6h.3v.3h.1h-.2a.14 .14 0 0 1-.2 0 .14 .14 0 0 1 0-.2h.2a.14 .14 0 0 0-.1-.2 .14 .14 0 0 0-.1 .1zM142.7 38.7v.2h.2v-.2zM143.1 38.5h.1v.1a.15 .15 0 0 1 .2-.1 .15 .15 0 0 1 .1 .1l.1 .3h-.2l.1-.3-.1-.1-.2 .1 .1 .3h-.2zM143.8 38.6a.18 .18 0 0 0-.1 .2 .18 .18 0 0 0 .2 .1l.1-.3zM143.9 38.3h.1l.1 .6h-.1a.19 .19 0 0 1-.3-.1 .19 .19 0 0 1 0-.2 .19 .19 0 0 1 .3 0z"/>
</g>
<path d="M136 43.9l1.4-1.3v.8l8.4 .1v-.9l1.3 1.3-1.4 1.3v-.9h-8.3v.8z" fill-rule="evenodd" fill="#d5dfeb"/>
<path d="M136 43.9l1.4-1.3v.8l8.4 .1v-.9l1.3 1.3-1.4 1.3v-.9h-8.3v.8z" fill="none" stroke="#000" stroke-width=".13"/>
<g fill="#000">
<path d="M140.4 43.6l.2-.1v.6l.1 .1h-.3l.1-.1v-.5zM140.9 43.5a.19 .19 0 0 1 .3 .1 .19 .19 0 0 1-.1 .2l-.2 .3h.3v-.1v.2h-.3l.1-.2a.21 .21 0 0 0 .2-.2 .21 .21 0 0 0-.2-.3l-.1 .2z"/>
<path d="M141.3 43.5h.1v.3a.19 .19 0 0 1 .3 0 .19 .19 0 0 1 0 .3 .19 .19 0 0 1-.3 0v.1zM141.5 43.8v.3a.16 .16 0 0 0 .2-.1 .16 .16 0 0 0-.2-.2zM141.9 43.7h.2v.4l.1 .1h-.3l.1-.1v-.3zM142 43.6a.05 .05 0 0 1 .1 0 .05 .05 0 0 1-.1 0zM142.4 43.7l.2-.1v.1h.1l-.1 .1v.3l.1-.1a.12 .12 0 0 1-.1 .2 .12 .12 0 0 1-.1-.2v-.2z"/>
</g>
<path d="M147.6 46.6l.7-.4h.5h13.2a1.62 1.62 0 0 1 1.7 1.5v2.8a1.62 1.62 0 0 1-1.7 1.6h-13.2a1.62 1.62 0 0 1-1.7-1.6v-2.8l.1-.4z" fill-rule="evenodd" fill="#ccc2d9"/>
<path d="M147.6 46.6l.7-.4h.5h13.2a1.62 1.62 0 0 1 1.7 1.5v2.8a1.62 1.62 0 0 1-1.7 1.6h-13.2a1.62 1.62 0 0 1-1.7-1.6v-2.8l.1-.4z" fill="none" stroke="#000" stroke-width=".13"/>
<path d="M119.2 42.8h16.8v7.9h-16.8z" fill-rule="evenodd" fill="#f9c499"/>
<path d="M119.2 42.8h16.8v7.9h-16.8z" fill="none" stroke="#000" stroke-width=".13"/>
<path d="M136 49.1l1.4-1.3v.9h8.4v-.8l1.3 1.2-1.4 1.3v-.8l-8.3-.1v.9z" fill-rule="evenodd" fill="#d5dfeb"/>
<path d="M136 49.1l1.4-1.3v.9h8.4v-.8l1.3 1.2-1.4 1.3v-.8l-8.3-.1v.9z" fill="none" stroke="#000" stroke-width=".13"/>
<g fill="#000">
<path d="M140.4 48.8l.2-.1v.6l.1 .1h-.3l.1-.1v-.5zM140.9 49.2a.17 .17 0 0 0 .3 0 .17 .17 0 0 0-.3 0zM140.9 48.8l.2-.1 .1 .1h-.2l-.1 .3a.21 .21 0 0 1 .4 0 .21 .21 0 0 1-.2 .3 .21 .21 0 0 1-.2-.2z"/>
<path d="M141.3 48.7h.1v.3a.19 .19 0 0 1 .3 .1 .19 .19 0 0 1 0 .2 .19 .19 0 0 1-.3 0v.1zM141.5 49v.3a.16 .16 0 0 0 .2-.1 .16 .16 0 0 0-.2-.2zM141.9 49l.2-.1v.4l.1 .1h-.3l.1-.1v-.3zM142 48.8a.05 .05 0 0 1 .1 0 .05 .05 0 0 1-.1 0zM142.4 49l.2-.2v.2h.1h-.1v.3h.1a.12 .12 0 0 1-.1 .1 .12 .12 0 0 1-.1-.2v-.2z"/>
</g>
<path d="M119.2 59.8h16.8v4.5h-16.8z" fill-rule="evenodd" fill="#f9c499"/>
<path d="M119.2 59.8h16.8v4.5h-16.8zM136 62.1l.5-.5v.3h9.9v-.3l.5 .5-.5 .4v-.3h-9.9v.3z" fill="none" stroke="#000" stroke-width=".13"/>
<path d="M136 62.1l.5-.5v.3h9.9v-.3l.5 .5-.5 .4v-.3h-9.9v.3z" fill-rule="evenodd" fill="#000"/>
<path d="M119.2 65.6h16.8v4.6h-16.8z" fill-rule="evenodd" fill="#f9c499"/>
<path d="M119.2 65.6h16.8v4.6h-16.8z" fill="none" stroke="#000" stroke-width=".13"/>
<path d="M147.2 66l.3-.3 .5-.3h.5h12.9a1.58 1.58 0 0 1 1.7 1.5v2a1.57 1.57 0 0 1-1.7 1.6h-12.9a1.59 1.59 0 0 1-1.6-1.6v-2v-.5z" fill-rule="evenodd" fill="#923931"/>
<path d="M136 67.9l.5-.4v.3h9.9v-.3l.5 .4-.5 .5v-.3h-9.9v.3zM147.2 66l.3-.3 .5-.3h.5h12.9a1.58 1.58 0 0 1 1.7 1.5v2a1.57 1.57 0 0 1-1.7 1.6h-12.9a1.59 1.59 0 0 1-1.6-1.6v-2v-.5z" fill="none" stroke="#000" stroke-width=".13"/>
<path d="M136 67.9l.5-.4v.3h9.9v-.3l.5 .4-.5 .5v-.3h-9.9v.3z" fill-rule="evenodd" fill="#000"/>
<path d="M119.2 76.9h16.8v4.5h-16.8z" fill-rule="evenodd" fill="#f9c499"/>
<path d="M119.2 76.9h16.8v4.5h-16.8zM136 73.4l.5-.4v.3h10.1v-.3l.5 .4-.5 .5v-.3h-10.1v.3z" fill="none" stroke="#000" stroke-width=".13"/>
<path d="M136 73.4l.5-.4v.3h10.1v-.3l.5 .4-.5 .5v-.3h-10.1v.3z" fill-rule="evenodd" fill="#000"/>
<path d="M165.4 74.4l.3-.3 .5-.2 .5-.1h12.3a1.51 1.51 0 0 1 1.5 1.4v1.8a1.49 1.49 0 0 1-1.5 1.4h-12.3a1.51 1.51 0 0 1-1.6-1.4v-1.8l.1-.4z" fill-rule="evenodd" fill="#d7e3bf"/>
<path d="M165.4 74.4l.3-.3 .5-.2 .5-.1h12.3a1.51 1.51 0 0 1 1.5 1.4v1.8a1.49 1.49 0 0 1-1.5 1.4h-12.3a1.51 1.51 0 0 1-1.6-1.4v-1.8l.1-.4z" fill="none" stroke="#000" stroke-width=".13"/>
<path d="M146.9 77.7l.3-.4 .5-.2h.5h12.3a1.5 1.5 0 0 1 1.5 1.4v1.7a1.48 1.48 0 0 1-1.5 1.4h-12.3a1.5 1.5 0 0 1-1.6-1.4v-1.7l.1-.4z" fill-rule="evenodd" fill="#d7e3bf"/>
<g fill="none" stroke="#000" stroke-width=".13">
<path d="M140.6 74l.5-.4 .5 .4h-.4v2.2h-.3v-2.2zM140.8 76.2l.5-.5v.3h23.3v-.4l.5 .5-.5 .5v-.3h-23.3v.3zM146.9 77.7l.3-.4 .5-.2h.5h12.3a1.5 1.5 0 0 1 1.5 1.4v1.7a1.48 1.48 0 0 1-1.5 1.4h-12.3a1.5 1.5 0 0 1-1.6-1.4v-1.7l.1-.4zM171.8 134.4h36.9v12.8h-36.9zM171.8 138.3h36.9M178.2 138.3v8.9M208.7 138.3h.1M171.8 140.8h36.9M171.8 143.4h36.9M171.8 145.3h36.9M178.2 147.2h.1M184.1 147.2h.1"/>
<path d="M184.1 145.3v1.9M190.2 147.2h.1M190.2 145.3v1.9M197.2 147.2h.1M197.2 143.4v3.8M201 147.2h.1M201 143.4v3.8M208.7 140.8h.1M208.7 143.4h.1M208.7 145.3h.1"/>
</g>
<g fill="#000">
<path d="M140.8 76.2l.5-.5v.3h23.3v-.4l.5 .5-.5 .5v-.3h-23.3v.3z" fill-rule="evenodd"/>
<path d="M140.6 74l.5-.4 .5 .4h-.4v2.2h-.3v-2.2z" fill-rule="evenodd"/>
</g>
<text font-size="3.4" x="66" y="8.6">RV1126&amp;RV1109 Block Diagram</text>
<text font-size="2.9" x="86.5" y="21.2">RV1126_RV1109 Block Diagram</text>
<g font-size="2.9" fill="#fff">
<text x="102.4" y="56.7">RV1126</text>
<text x="102.4" y="60.2">RV1109</text>
</g>
<g font-size="1.9">
<text x="79.7" y="33.5">DDR Controller</text>
<text x="120.1" y="32.9">MIPI CSI0/LVDS0</text>
<text x="84.3" y="40">FLASH</text>
<text x="120.1" y="39.3">MIPI CSI1/LVDS1</text>
<text x="81.7" y="42.3">Controller</text>
<text x="83.7" y="48">SDMMC0</text>
<text x="121.1" y="47.4">CIF Interface</text>
<text x="83.7" y="53.6">SDMMC1</text>
<text x="79.2" y="59.3">UART0/I2S2(PCM)</text>
<text x="126.2" y="55.9">PWM</text>
<text x="80.2" y="65">MAC Interface</text>
<text x="122.1" y="62.7">USB2.0 HOST</text>
<text x="82.7" y="70.8">MIPI DSI</text>
<text x="122.6" y="68.5">USB2.0 OTG</text>
<text x="84.8" y="76.3">I2C5</text>
<text x="121.1" y="74.1">A7-JTAG/UART2</text>
<text x="122.1" y="79.8">RISC-V JTAG</text>
<text x="148.8" y="80">RISC-V JTAG</text>
<text x="85.3" y="84.3">ADC</text>
<text x="86.4" y="88.8">System</text>
<text x="126.2" y="85.4">PDM</text>
<text x="86.9" y="91.1">Power</text>
<text x="99" y="90.1">I2C0</text>
<text x="107.9" y="90.1">I2S0</text>
</g>
<text font-size="1.9" fill="#fff" x="101.3" y="105.9">RK809-2</text>
<g font-size="1.6">
<text x="57.7" y="32.5">DDR3 8Gb</text>
<text x="58.1" y="34.4">2X16bit</text>
<text x="150.8" y="31.8">MIPI Camera</text>
<text x="150.8" y="33.8">LVDS camera</text>
<text x="57.3" y="41">EMMC 16GB</text>
<text x="150.8" y="38.3">MIPI Camera</text>
<text x="150.8" y="40.2">LVDS camera</text>
<text x="57.6" y="46.9">Micro-SD</text>
<text x="150.4" y="47.8">BT1120 Input</text>
<text x="151.2" y="44.5">CIF Camera</text>
<text x="57.1" y="48.8">Card slot</text>
<text x="63.1" y="53.5">WIFI</text>
<text x="151.6" y="49.7">Connector</text>
<text x="152.1" y="51.6">(option)</text>
<text x="54.5" y="55.5">WIFI Module</text>
<text x="57.4" y="57.4">MIMO</text>
<text x="64" y="59.2">BT</text>
<text x="39.5" y="65.8">Connector</text>
<text x="41.6" y="63.9">RJ45</text>
<text x="57.3" y="63.9">1000M PHY</text>
<text x="59" y="65.8">RGMII</text>
<text x="151.6" y="62.6">USB HOST</text>
<text x="57.3" y="69.7">MIPI Panel</text>
<text x="57.7" y="71.6">Connector</text>
<text x="152.1" y="68.5">USB OTG</text>
<text x="57.3" y="75.2">MIPI Panel</text>
<text x="59.4" y="77.1">TOUCH</text>
<text x="150.2" y="74">UART2 Dubug</text>
<text x="169.9" y="76.6">A7-JTAG</text>
<text x="58.5" y="81.9">Gsensor</text>
<text x="58.6" y="88.3">ADC KEY</text>
<text x="143.6" y="88.3">MIC Array</text>
<text x="143.6" y="90.3">Connector</text>
<text x="152" y="101.3">differenti</text>
<text x="154.9" y="99.4">One</text>
<text x="167" y="101.7">Single-end</text>
<text x="168.7" y="99.8">Or Two</text>
<text x="65.4" y="103.7">12V to 5V</text>
<text x="67.6" y="105.6">Buck</text>
<text x="137.8" y="102.6">Speaker</text>
<text x="153.7" y="103.2">al MIC</text>
<text x="166.1" y="103.7">MIC (option)</text>
<text x="154.6" y="110.8">MIC</text>
<text x="169.6" y="109.1">MIC</text>
<text x="169.6" y="115.1">MIC</text>
</g>
<g font-size="1.6" fill="#fff">
<text x="148.1" y="54.8">P-Iris/Zoom/Focus</text>
<text x="152.8" y="56.8">driver</text>
</g>
<text font-size="1.5" x="188.3" y="137.2">Fuzhou Rockchip Electronics</text>
<g font-size="1.3">
<text x="87.2" y="97.5">BUCK/LDO</text>
<text x="100" y="97.5">I2C</text>
<text x="108.9" y="97.5">I2S</text>
<text x="117.6" y="97.5">HP OUT</text>
<text x="122.4" y="108">MICP/MICN</text>
<text x="122.9" y="102.5">SPK OUT</text>
<text x="172.5" y="140">Project:</text>
<text x="172.6" y="142.5">File:</text>
<text x="178.7" y="140.1">RV1126&amp;RV1109 EVB</text>
<text x="178.8" y="142.7">03.Block Diagram</text>
</g>
<g font-size="1">
<text x="70.1" y="33.3">2X16bit data</text>
<text x="69.8" y="40.9">EMMC4.51 8bit</text>
<text x="69" y="47.7">Sd3.0 4bit ddr50</text>
<text x="72.1" y="53.3">SDIO</text>
<text x="69.3" y="59">UART0_tx/rx/PCM</text>
<text x="70.6" y="64.7">100M/1000M</text>
<text x="68.4" y="81.7">I2C5_SCL/SDA</text>
</g>
<g font-size=".9">
<text x="22" y=".9">5</text>
<text x="63.4" y=".9">4</text>
<text x="104.9" y=".9">3</text>
<text x="146.4" y=".9">2</text>
<text x="187.9" y=".9">1</text>
<text x=".3" y="20.3">D</text>
<text x="209" y="20.3">D</text>
<text x=".3" y="56.7">C</text>
<text x="209" y="56.7">C</text>
<text x=".3" y="93.2">B</text>
<text x="209" y="93.2">B</text>
<text x=".3" y="129.7">A</text>
<text x="209" y="129.7">A</text>
<text x="22" y="148.1">5</text>
<text x="63.4" y="148.1">4</text>
<text x="104.9" y="148.1">3</text>
<text x="146.4" y="148.1">2</text>
<text x="172.5" y="146.6">Designed by:</text>
<text x="172.6" y="144.7">Date:</text>
<text x="179.3" y="146.6">Yanhong.Li</text>
<text x="179.5" y="144.7">Wednesday, March 04, 2020</text>
<text x="184.5" y="146.6">Reviewed by:</text>
<text x="187.9" y="148.1">1</text>
<text x="191.1" y="146.6">&lt;Checker&gt;</text>
<text x="197.9" y="146.5">Sheet:</text>
<text x="198" y="144.7">Rev:</text>
<text x="202.3" y="144.7">V1.0</text>
<text x="202.7" y="146.5">4</text>
<text x="204.3" y="146.5">of 41</text>
</g>
</svg>
